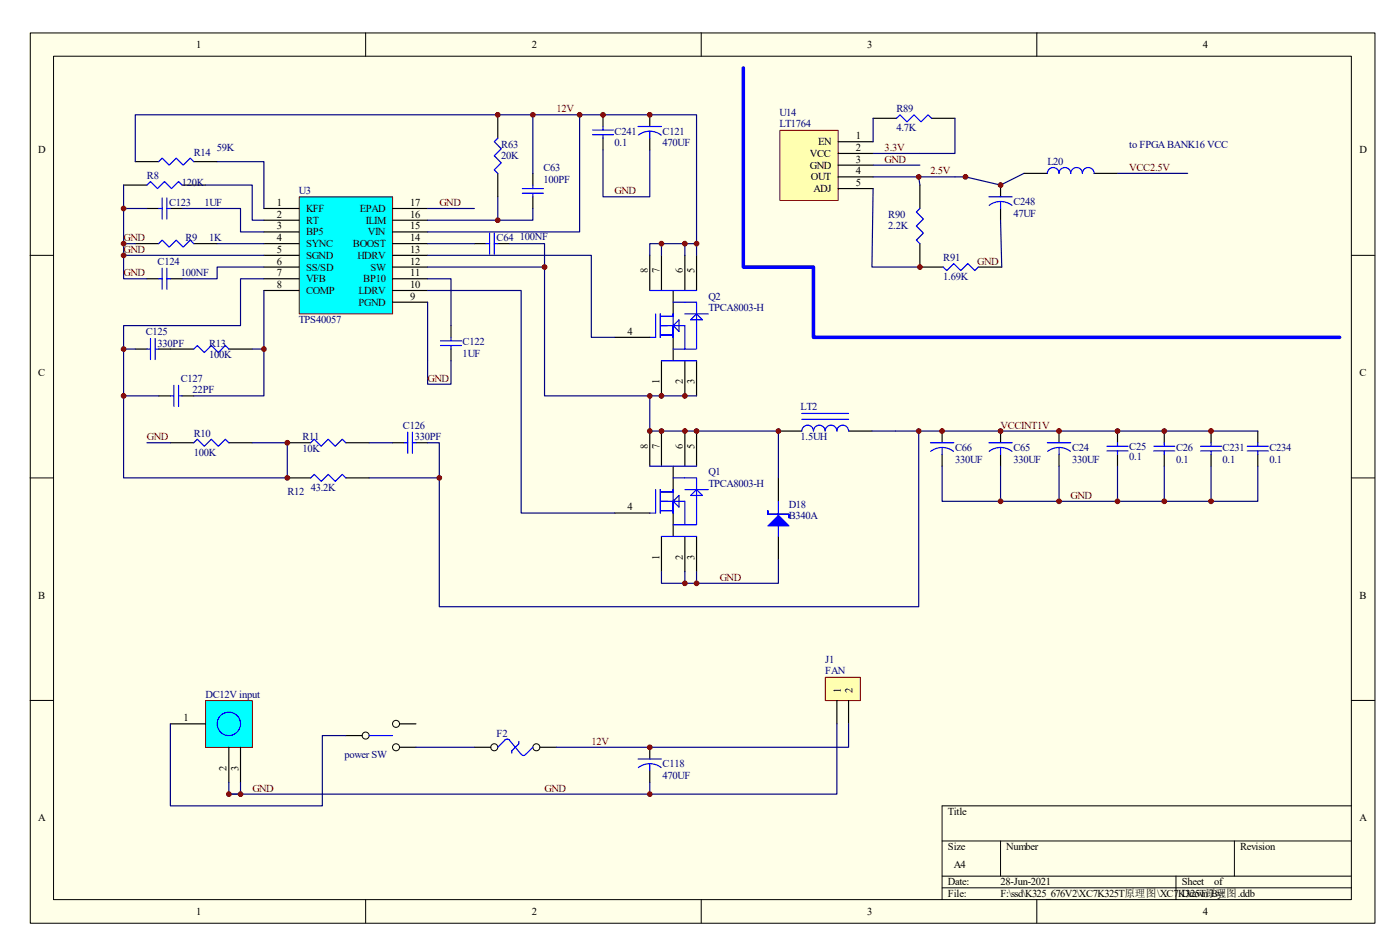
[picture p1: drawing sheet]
<svg xmlns="http://www.w3.org/2000/svg" width="166mm" height="112mm" viewBox="0 0 166 112" stroke-linecap="round" stroke-linejoin="round" font-family="sans-serif">
<path d="M3.5 3.9h159.3v105.3h-159.3z" fill-rule="evenodd" fill="#ffffe8"/>
<g fill="none" stroke="#000" stroke-width=".12">
<path d="M3.6 3.9h159.2v105.3h-159.2zM6.3 6.6h153.7v99.8h-153.7zM43.3 3.9v2.7M83 3.9v2.7M122.7 3.9v2.7M3.6 30.2h2.7M160 30.2h2.7M3.6 56.5h2.7M160 56.5h2.7M3.6 82.8h2.7M111.5 99.5h48.5M118.4 99.5v4.1"/>
<path d="M146.1 99.5v4.1M160 82.8h2.7M160 95.3h-48.5v11.1M43.3 106.4v2.7M83 106.4v2.7M111.5 103.6h48.5M111.5 105h48.5M122.7 106.4v2.7M139.2 103.6v2.8"/>
</g>
<path d="M35.4 23.3h11.1v13.8h-11.1z" fill-rule="evenodd" fill="#0ff"/>
<path d="M35.4 23.3h11.1v13.8h-11.1z" fill="none" stroke="#800000" stroke-width=".12"/>
<g fill="none" stroke="#000" stroke-width=".14">
<path d="M16 19.1h2.8M22.9 19.1h2.8M58.9 13.6v2.7M71.4 13.6v1.4M71.4 16.3v1.4M76.9 13.6v1.4M76.9 16.3v1.4M14.6 21.9h2.8M16 28.8h2.8M17.4 24.7h1.4M17.4 33h1.4M20.2 24.7h1.4"/>
<path d="M20.2 33h1.4M21.6 21.9h2.7M22.9 28.8h2.8M31.2 24.7h4.2M31.2 26h4.2M31.2 27.4h4.2M31.2 28.8h4.2M31.2 30.2h4.2M31.2 31.6h4.2M31.2 33h4.2M31.2 34.4h4.2M46.5 24.7h4.1"/>
<path d="M46.5 26h4.1M46.5 27.4h4.1M46.5 28.8h4.1M46.5 30.2h4.1M46.5 31.6h4.1M46.5 33h4.1M46.5 34.4h4.1M46.5 35.7h4.1M53.4 38.5v1.4M56.2 28.8h1.3M58.9 28.8h1.4M58.9 20.5v2.8"/>
<path d="M63.1 20.5v1.4M63.1 23.3v1.4M72.8 39.9h4.1M76.9 30.2v4.2M78.3 30.2v4.2M79.7 34.4v2.7M79.7 39.9v2.8M81.1 30.2v4.2M82.5 30.2v4.2M16 41.3h1.4M18.8 41.3h4.1M18.8 46.8h1.4"/>
<path d="M20.2 52.4h2.7M21.6 46.8h1.3M27.1 41.3h2.8M27.1 52.4h2.8M34 52.4h2.8M34 56.5h2.8M40.9 52.4h2.8M40.9 56.5h2.8M46.5 52.4h1.3M49.2 52.4h1.4M53.4 41.3v1.4M76.9 51v4.1"/>
<path d="M78.3 42.7v4.1M78.3 51v4.1M79.7 55.1v2.8M81.1 42.7v4.1M81.1 51v4.1M82.5 42.7v4.1M82.5 51v4.1M92.1 56.5v2.8M72.8 60.7h4.1M78.3 63.4v4.2M79.7 60.7v2.7M81.1 63.4v4.2"/>
<path d="M82.5 63.4v4.2M92.1 63.4v2.8"/>
</g>
<g fill="none" stroke="#00f" stroke-width=".14">
<path d="M18.8 19.1l.4-.4 .8 .8 .9-.8 .8 .8 .8-.8 .4 .4M58.9 16.3l-.4 .5 .8 .8-.8 .8 .8 .9-.8 .8 .4 .4M70.1 15.9h2.5M70.1 15.4h2.5M71.4 15v.4M71.4 15.9v.4M75.5 15h2.8M76.9 15.5a2.2 2.2 0 0 1 1.4 .5M76.9 15.5a2.2 2.2 0 0 0-1.3 .5M76.9 15.5v.8M17.4 21.9l.4-.4 .8 .8 .9-.8 .8 .8 .8-.8 .5 .4M18.8 28.8l.4-.4 .8 .8 .9-.8 .8 .8 .8-.8 .4 .4"/>
<path d="M18.8 24.7h.4M18.8 33h.4M19.2 23.4v2.5M19.2 31.7v2.5M19.8 24.7h.4M19.8 23.4v2.5M19.8 31.7v2.5M19.8 33h.4M53.4 39.9v.4M57.5 28.8h.5M58 27.6v2.5M58.5 28.8h.4"/>
<path d="M58.5 27.6v2.5M61.8 22.9h2.5M61.8 22.3h2.5M63.1 21.9v.4M63.1 22.9v.4M76.9 34.4h5.6M77.6 37.1v2.8h-.7M78.2 37.1v2.8M78.2 37.4h1.5M78.2 39.6h1.5M78.2 38.5h2.9v2.8M79.7 35.7h2.8v1.4"/>
<path d="M79.7 37.1v2.8M80.4 37.8v1.4l-.7-.7zM81.1 37.1h2.7M81.8 37.8l.7-.7 .6 .7zM82.5 37.1v4.2h-1.4M17.4 41.3h.4M17.8 40v2.5M18.4 41.3h.4M18.4 40v2.5M20.2 46.8h.4M20.6 45.6v2.5M21.1 46.8h.5"/>
<path d="M21.1 45.6v2.5M22.9 41.3l.5-.4 .8 .8 .8-.8 .8 .8 .9-.8 .4 .4M22.9 52.4l.5-.5 .8 .9 .8-.9 .8 .9 .9-.9 .4 .5M36.8 52.4l.4-.5 .8 .9 .9-.9 .8 .9 .8-.9 .4 .5M36.8 56.5l.4-.4 .8 .8 .9-.8 .8 .8 .8-.8 .4 .4M47.8 52.4h.5M48.3 51.1v2.5M48.8 52.4h.4M48.8 51.1v2.5M52.1 40.9h2.5M52.1 40.3h2.5M53.4 40.9v.4"/>
<path d="M76.9 55.1h5.6M77.6 57.9v2.8h-.7M78.2 57.9v2.8M78.2 59.3h2.9v2.8M78.2 58.2h1.5M78.3 42.7h4.2M79.7 56.5h2.8v1.4M79.7 41.3h1.4M79.7 57.9v2.8M80.4 58.6v1.4l-.7-.7zM81.1 57.9h2.7M82.5 57.9v4.2h-1.4"/>
<path d="M82.5 57.9l.6 .7h-1.3zM92.1 59.3v4.1M78.2 60.4h1.5M78.3 63.4h4.2M79.7 62.1h1.4"/>
</g>
<g fill="none" stroke="#000080" stroke-width=".14">
<path d="M25.7 19.1h5.5v5.6M58.9 13.6h18M63.1 13.6v6.9M68.6 13.6v13.8h-18M71.4 17.7v5.6h5.5v-5.6M14.6 21.9v8.3h16.6M14.6 30.2v2.8h2.8M14.6 28.8h1.4M14.6 24.7h2.8M21.6 24.7h6.9v2.7h2.7M24.3 21.9h5.6v4.1h1.3M25.7 28.8h5.5"/>
<path d="M31.2 31.6h-5.5v1.4h-4.1M31.2 34.4v6.9h-1.3M31.2 33h-2.7v5.5h-13.9v2.8M50.6 33h2.8v5.5M50.6 35.7v9.7h2.8v-2.7M50.6 34.4h11.1v26.3h11.1M50.6 31.6h13.9v15.2h12.4M50.6 30.2h19.4v9.7h2.8M50.6 28.8h5.6M50.6 24.7h5.6M58.9 23.3v2.7h-8.3M60.3 28.8h4.2v2.8"/>
<path d="M63.1 24.7v1.3h-4.2M14.6 46.8v9.7h19.4v-4.1h-4.1M16 41.3h-1.4v5.5h4.2M17.4 52.4h2.8M31.2 41.3v5.5h-8.3M43.7 52.4h2.8M50.6 52.4h1.4v4.1h-8.3M82.5 46.8h-5.6v4.2h5.6"/>
</g>
<path d="M90.9 60.4v.4h2.5v.4v-.4h-2.5z" fill-rule="evenodd" fill="#00f"/>
<path d="M90.9 60.4v.4h2.5v.4v-.4h-2.5z" fill="none" stroke="#00f" stroke-width=".14"/>
<path d="M90.9 62.2l1.2-1.3 1.3 1.3z" fill="#00f"/>
<g fill="none" stroke="#00f" stroke-width=".14">
<path d="M94.9 51a.69 .69 0 0 1 .7-.7 .69 .69 0 0 1 .7 .7 .69 .69 0 0 1 .7-.7 .69 .69 0 0 1 .7 .7 .69 .69 0 0 1 .7-.7 .69 .69 0 0 1 .7 .7 .69 .69 0 0 1 .7-.7 .69 .69 0 0 1 .7 .7M94.9 49.6h5.5M94.9 48.9h5.5M110.1 52.4h2.8M111.5 52.9a2.2 2.2 0 0 1 1.4 .5M111.5 52.9a2.2 2.2 0 0 0-1.3 .5M111.5 52.9v.8M117.1 52.4h2.7M118.4 52.9a2.2 2.2 0 0 1 1.4 .5M118.4 52.9a2.2 2.2 0 0 0-1.3 .5M118.4 52.9v.8M124 52.4h2.7"/>
<path d="M125.4 52.9a2.2 2.2 0 0 1 1.3 .5M125.4 52.9a2.2 2.2 0 0 0-1.4 .5M125.4 52.9v.8M131 53.3h2.5M131 52.8h2.5M132.3 52.4v.4M132.3 53.3v.4M136.6 53.3h2.5M136.6 52.8h2.5M137.8 52.4v.4M137.8 53.3v.4M142.1 53.3h2.5"/>
<path d="M142.1 52.8h2.5M143.4 52.4v.4M143.4 53.3v.4M147.6 53.3h2.5M147.6 52.8h2.5M148.9 52.4v.4M148.9 53.3v.4M90.9 62.2l1.2-1.3 1.3 1.3z"/>
</g>
<g fill="none" stroke="#000080" stroke-width=".14">
<path d="M58.9 13.6h-42.9v5.5M76.9 13.6h5.6v15.2M76.9 30.2v-1.4h5.6v1.4M78.3 28.8v1.4M81.1 28.8v1.4M82.5 51h9.6v5.5M103.2 51h5.5v20.7h-56.7v-15.2M108.7 51h40.2M111.5 55.1v4.2h37.4v-4.2M118.4 55.1v4.2M125.4 55.1v4.2M132.3 55.1v4.2"/>
<path d="M137.8 55.1v4.2M143.4 55.1v4.2M81.1 67.6v1.4M82.5 67.6v1.4M92.1 66.2v2.8h-13.8v-1.4"/>
</g>
<g fill="none" stroke="#000" stroke-width=".14">
<path d="M92.1 51h2.8M100.4 51h2.8M111.5 51v1.4M111.5 53.7v1.4M118.4 51v1.4M118.4 53.7v1.4M125.4 51v1.4M125.4 53.7v1.4M132.3 51v1.4M132.3 53.7v1.4M137.8 51v1.4M137.8 53.7v1.4"/>
<path d="M143.4 51v1.4M143.4 53.7v1.4M148.9 51v1.4M148.9 53.7v1.4"/>
</g>
<circle cx="14.6" cy="28.8" r=".28" fill="#800000"/>
<circle cx="14.6" cy="28.8" r=".28" fill="none" stroke="#800000" stroke-width=".12"/>
<circle cx="14.6" cy="30.2" r=".28" fill="#800000"/>
<circle cx="14.6" cy="30.2" r=".28" fill="none" stroke="#800000" stroke-width=".12"/>
<circle cx="14.6" cy="24.7" r=".28" fill="#800000"/>
<circle cx="14.6" cy="24.7" r=".28" fill="none" stroke="#800000" stroke-width=".12"/>
<circle cx="31.2" cy="41.3" r=".28" fill="#800000"/>
<circle cx="31.2" cy="41.3" r=".28" fill="none" stroke="#800000" stroke-width=".12"/>
<circle cx="14.6" cy="41.3" r=".28" fill="#800000"/>
<circle cx="14.6" cy="41.3" r=".28" fill="none" stroke="#800000" stroke-width=".12"/>
<circle cx="14.6" cy="46.8" r=".28" fill="#800000"/>
<circle cx="14.6" cy="46.8" r=".28" fill="none" stroke="#800000" stroke-width=".12"/>
<circle cx="34" cy="52.4" r=".28" fill="#800000"/>
<circle cx="34" cy="52.4" r=".28" fill="none" stroke="#800000" stroke-width=".12"/>
<circle cx="34" cy="56.5" r=".28" fill="#800000"/>
<circle cx="34" cy="56.5" r=".28" fill="none" stroke="#800000" stroke-width=".12"/>
<circle cx="52" cy="56.5" r=".28" fill="#800000"/>
<circle cx="52" cy="56.5" r=".28" fill="none" stroke="#800000" stroke-width=".12"/>
<circle cx="58.9" cy="26" r=".28" fill="#800000"/>
<circle cx="58.9" cy="26" r=".28" fill="none" stroke="#800000" stroke-width=".12"/>
<circle cx="58.9" cy="13.6" r=".28" fill="#800000"/>
<circle cx="58.9" cy="13.6" r=".28" fill="none" stroke="#800000" stroke-width=".12"/>
<circle cx="63.1" cy="13.6" r=".28" fill="#800000"/>
<circle cx="63.1" cy="13.6" r=".28" fill="none" stroke="#800000" stroke-width=".12"/>
<circle cx="68.6" cy="13.6" r=".28" fill="#800000"/>
<circle cx="68.6" cy="13.6" r=".28" fill="none" stroke="#800000" stroke-width=".12"/>
<circle cx="71.4" cy="13.6" r=".28" fill="#800000"/>
<circle cx="71.4" cy="13.6" r=".28" fill="none" stroke="#800000" stroke-width=".12"/>
<circle cx="76.9" cy="13.6" r=".28" fill="#800000"/>
<circle cx="76.9" cy="13.6" r=".28" fill="none" stroke="#800000" stroke-width=".12"/>
<circle cx="78.3" cy="28.8" r=".28" fill="#800000"/>
<circle cx="78.3" cy="28.8" r=".28" fill="none" stroke="#800000" stroke-width=".12"/>
<circle cx="81.1" cy="28.8" r=".28" fill="#800000"/>
<circle cx="81.1" cy="28.8" r=".28" fill="none" stroke="#800000" stroke-width=".12"/>
<circle cx="82.5" cy="28.8" r=".28" fill="#800000"/>
<circle cx="82.5" cy="28.8" r=".28" fill="none" stroke="#800000" stroke-width=".12"/>
<circle cx="81.1" cy="46.8" r=".28" fill="#800000"/>
<circle cx="81.1" cy="46.8" r=".28" fill="none" stroke="#800000" stroke-width=".12"/>
<circle cx="78.3" cy="46.8" r=".28" fill="#800000"/>
<circle cx="78.3" cy="46.8" r=".28" fill="none" stroke="#800000" stroke-width=".12"/>
<circle cx="76.9" cy="51" r=".28" fill="#800000"/>
<circle cx="76.9" cy="51" r=".28" fill="none" stroke="#800000" stroke-width=".12"/>
<circle cx="78.3" cy="51" r=".28" fill="#800000"/>
<circle cx="78.3" cy="51" r=".28" fill="none" stroke="#800000" stroke-width=".12"/>
<circle cx="81.1" cy="51" r=".28" fill="#800000"/>
<circle cx="81.1" cy="51" r=".28" fill="none" stroke="#800000" stroke-width=".12"/>
<circle cx="82.5" cy="51" r=".28" fill="#800000"/>
<circle cx="82.5" cy="51" r=".28" fill="none" stroke="#800000" stroke-width=".12"/>
<circle cx="76.9" cy="46.8" r=".28" fill="#800000"/>
<circle cx="76.9" cy="46.8" r=".28" fill="none" stroke="#800000" stroke-width=".12"/>
<circle cx="64.5" cy="31.6" r=".28" fill="#800000"/>
<circle cx="64.5" cy="31.6" r=".28" fill="none" stroke="#800000" stroke-width=".12"/>
<circle cx="81.1" cy="69" r=".28" fill="#800000"/>
<circle cx="81.1" cy="69" r=".28" fill="none" stroke="#800000" stroke-width=".12"/>
<circle cx="82.5" cy="69" r=".28" fill="#800000"/>
<circle cx="82.5" cy="69" r=".28" fill="none" stroke="#800000" stroke-width=".12"/>
<circle cx="92.1" cy="51" r=".28" fill="#800000"/>
<circle cx="92.1" cy="51" r=".28" fill="none" stroke="#800000" stroke-width=".12"/>
<circle cx="108.8" cy="51" r=".28" fill="#800000"/>
<circle cx="108.8" cy="51" r=".28" fill="none" stroke="#800000" stroke-width=".12"/>
<circle cx="132.3" cy="51" r=".28" fill="#800000"/>
<circle cx="132.3" cy="51" r=".28" fill="none" stroke="#800000" stroke-width=".12"/>
<circle cx="137.8" cy="51" r=".28" fill="#800000"/>
<circle cx="137.8" cy="51" r=".28" fill="none" stroke="#800000" stroke-width=".12"/>
<circle cx="143.4" cy="51" r=".28" fill="#800000"/>
<circle cx="143.4" cy="51" r=".28" fill="none" stroke="#800000" stroke-width=".12"/>
<circle cx="111.5" cy="51" r=".28" fill="#800000"/>
<circle cx="111.5" cy="51" r=".28" fill="none" stroke="#800000" stroke-width=".12"/>
<circle cx="125.4" cy="51" r=".28" fill="#800000"/>
<circle cx="125.4" cy="51" r=".28" fill="none" stroke="#800000" stroke-width=".12"/>
<circle cx="118.4" cy="51" r=".28" fill="#800000"/>
<circle cx="118.4" cy="51" r=".28" fill="none" stroke="#800000" stroke-width=".12"/>
<circle cx="118.4" cy="59.3" r=".28" fill="#800000"/>
<circle cx="118.4" cy="59.3" r=".28" fill="none" stroke="#800000" stroke-width=".12"/>
<circle cx="125.4" cy="59.3" r=".28" fill="#800000"/>
<circle cx="125.4" cy="59.3" r=".28" fill="none" stroke="#800000" stroke-width=".12"/>
<circle cx="132.3" cy="59.3" r=".28" fill="#800000"/>
<circle cx="132.3" cy="59.3" r=".28" fill="none" stroke="#800000" stroke-width=".12"/>
<circle cx="137.8" cy="59.3" r=".28" fill="#800000"/>
<circle cx="137.8" cy="59.3" r=".28" fill="none" stroke="#800000" stroke-width=".12"/>
<circle cx="143.4" cy="59.3" r=".28" fill="#800000"/>
<circle cx="143.4" cy="59.3" r=".28" fill="none" stroke="#800000" stroke-width=".12"/>
<g fill="none" stroke="#000" stroke-width=".12">
<circle cx="43.3" cy="87" r=".42"/>
<circle cx="46.9" cy="85.6" r=".42"/>
<circle cx="46.9" cy="88.4" r=".42"/>
<circle cx="58.5" cy="88.4" r=".42"/>
<circle cx="63.5" cy="88.4" r=".42"/>
</g>
<path d="M40.9 87h2M47.3 88.4h1.9M47.3 85.6h1.9M56.2 88.4h1.9M63.9 88.4h1.9" fill="none" stroke="#000" stroke-width=".14"/>
<path d="M43.7 87h2.8M59.7 87.5a.42 .42 0 0 1 .6 0M59.8 87.5l-.9 .9M60.3 87.5l1.4 1.7M61.4 87.7v.3l-.8 .8v.3M61.7 89.2a.28 .28 0 0 0 .3 .1 .28 .28 0 0 0 .2-.1M63.1 88.4l-.9 .8" fill="none" stroke="#00f" stroke-width=".14"/>
<path d="M24.3 82.8h5.6v5.6h-5.6z" fill-rule="evenodd" fill="#0ff"/>
<path d="M24.3 82.8h5.6v5.6h-5.6z" fill="none" stroke="#800000" stroke-width=".12"/>
<g fill="none" stroke="#00f" stroke-width=".14">
<path d="M75.5 89.8h2.8M76.9 90.3a2.2 2.2 0 0 1 1.4 .5M76.9 90.3a2.2 2.2 0 0 0-1.3 .5M76.9 90.3v.8"/>
<circle cx="27.1" cy="85.6" r="1.38"/>
</g>
<path d="M20.2 85.6h4.1M27.1 88.4v4.1M28.5 88.4v4.1M76.9 88.4v1.4M76.9 91.1v1.4" fill="none" stroke="#000" stroke-width=".14"/>
<path d="M20.2 85.6v9.7h18v-8.3h2.7M27.1 92.5v1.4h1.4v-1.4M49.2 88.4h7M65.8 88.4h11.1M76.9 92.5v1.4h-49.8" fill="none" stroke="#000080" stroke-width=".14"/>
<circle cx="27.1" cy="93.9" r=".28" fill="#800000"/>
<circle cx="27.1" cy="93.9" r=".28" fill="none" stroke="#800000" stroke-width=".12"/>
<circle cx="28.5" cy="93.9" r=".28" fill="#800000"/>
<circle cx="28.5" cy="93.9" r=".28" fill="none" stroke="#800000" stroke-width=".12"/>
<path d="M92.3 15.4h6.9v8.3h-6.9z" fill-rule="evenodd" fill="#ffffb0"/>
<path d="M92.3 15.4h6.9v8.3h-6.9z" fill="none" stroke="#800000" stroke-width=".12"/>
<g fill="none" stroke="#000" stroke-width=".14">
<path d="M99.2 16.8h4.2M99.2 18.1h4.2M99.2 19.5h4.2M103.4 14h2.7M110.3 14h2.7M99.2 20.9h4.2M99.2 22.3h4.2M108.9 28.8v2.8h2.8M108.9 21.9v2.8M115.8 31.6h2.8M118.4 21.9v1.4M118.4 24.7v1.3"/>
<path d="M121.2 20.5h2.8M129.5 20.5h2.8"/>
</g>
<path d="M106.1 14l.4-.4 .9 .8 .8-.8 .8 .8 .9-.8 .4 .4M108.9 24.7l-.4 .4 .8 .8-.8 .8 .8 .9-.8 .8 .4 .4M111.7 31.6l.4 .4 .8-.8 .8 .8 .9-.8 .8 .8 .4-.4M117.1 23.3h2.7M118.4 23.8a2.2 2.2 0 0 1 1.4 .5M118.4 23.8a2.2 2.2 0 0 0-1.3 .5M118.4 23.8v.9M124 20.5a.69 .69 0 0 1 .7-.7 .69 .69 0 0 1 .7 .7 .69 .69 0 0 1 .7-.7 .69 .69 0 0 1 .6 .7 .69 .69 0 0 1 .7-.7 .69 .69 0 0 1 .7 .7 .69 .69 0 0 1 .7-.7 .69 .69 0 0 1 .7 .7" fill="none" stroke="#00f" stroke-width=".14"/>
<path d="M103.4 19.5h5.5M103.4 14v2.8M113 14v4.1h-9.6M103.4 22.3l-.2 9.3h5.7M103.4 20.9h11M108.7 20.9l.2 1M118.4 26l.2 5.6M121.2 20.5l-2.8 1.4-4.1-1" fill="none" stroke="#000080" stroke-width=".14"/>
<circle cx="108.9" cy="31.6" r=".28" fill="#800000"/>
<circle cx="108.9" cy="31.6" r=".28" fill="none" stroke="#800000" stroke-width=".12"/>
<circle cx="118.4" cy="21.9" r=".28" fill="#800000"/>
<circle cx="118.4" cy="21.9" r=".28" fill="none" stroke="#800000" stroke-width=".12"/>
<circle cx="108.8" cy="20.9" r=".28" fill="#800000"/>
<circle cx="108.8" cy="20.9" r=".28" fill="none" stroke="#800000" stroke-width=".12"/>
<circle cx="114.3" cy="20.9" r=".28" fill="#800000"/>
<circle cx="114.3" cy="20.9" r=".28" fill="none" stroke="#800000" stroke-width=".12"/>
<path d="M132.3 20.5h8.3" fill="none" stroke="#000080" stroke-width=".14"/>
<path d="M88 8v23.6h8.3v8.3h62.3" fill="none" stroke="#00f" stroke-width=".42"/>
<path d="M97.7 80.1h4.1v2.7h-4.1z" fill-rule="evenodd" fill="#ffffb0"/>
<path d="M97.7 80.1h4.1v2.7h-4.1z" fill="none" stroke="#800000" stroke-width=".12"/>
<path d="M99.1 82.8v2.8M100.4 82.8v2.8" fill="none" stroke="#000" stroke-width=".14"/>
<path d="M99.1 85.6v8.3h-22.2" fill="none" stroke="#000080" stroke-width=".14"/>
<circle cx="76.9" cy="93.9" r=".28" fill="#800000"/>
<circle cx="76.9" cy="93.9" r=".28" fill="none" stroke="#800000" stroke-width=".12"/>
<path d="M100.4 85.6v2.8h-23.5" fill="none" stroke="#000080" stroke-width=".14"/>
<circle cx="76.9" cy="88.4" r=".28" fill="#800000"/>
<circle cx="76.9" cy="88.4" r=".28" fill="none" stroke="#800000" stroke-width=".12"/>
<g font-size="1.3">
<text x="23.2" y="5.7">1</text>
<text x="62.9" y="5.7">2</text>
<text x="102.6" y="5.7">3</text>
<text x="142.4" y="5.7">4</text>
<text x="96.8" y="17.2">EN</text>
<text x="101.3" y="16.5">1</text>
<text x="101.3" y="17.9">2</text>
<text x="4.5" y="18.1">D</text>
<text x="95.9" y="18.5">VCC</text>
<text x="95.9" y="19.9">GND</text>
<text x="96" y="21.3">OUT</text>
<text x="96.3" y="22.7">ADJ</text>
<text x="101.3" y="19.3">3</text>
<text x="101.3" y="20.6">4</text>
<text x="101.3" y="22">5</text>
<text x="160.9" y="18.1">D</text>
<text x="32.8" y="24.4">1</text>
<text x="32.8" y="25.7">2</text>
<text x="32.8" y="27.1">3</text>
<text x="32.8" y="28.5">4</text>
<text x="32.8" y="29.9">5</text>
<text x="36.2" y="25.1">KFF</text>
<text x="36.2" y="26.5">RT</text>
<text x="36.2" y="27.8">BP5</text>
<text x="36.2" y="29.2">SYNC</text>
<text x="41.8" y="29.2">BOOST</text>
<text x="42.6" y="25.1">EPAD</text>
<text x="43.3" y="26.5">ILIM</text>
<text x="43.5" y="27.8">VIN</text>
<text x="48.5" y="29.9">13</text>
<text x="48.5" y="28.5">14</text>
<text x="48.5" y="27.1">15</text>
<text x="48.5" y="25.7">16</text>
<text x="48.5" y="24.4">17</text>
<text x="32.8" y="31.3">6</text>
<text x="32.8" y="32.7">7</text>
<text x="32.8" y="34.1">8</text>
<text x="36.2" y="30.6">SGND</text>
<text x="36.2" y="32">SS/SD</text>
<text x="36.2" y="33.4">VFB</text>
<text x="36.2" y="34.8">COMP</text>
<text x="42.3" y="30.6">HDRV</text>
<text x="42.4" y="34.8">LDRV</text>
<text x="43" y="33.4">BP10</text>
<text x="43.8" y="32">SW</text>
<text x="48.5" y="35.4">9</text>
<text x="48.5" y="34.1">10</text>
<text x="48.5" y="32.7">11</text>
<text x="48.5" y="31.3">12</text>
<text x="76.7" y="32.3" transform="rotate(-90 76.7 32.3)">8</text>
<text x="78.1" y="32.3" transform="rotate(-90 78.1 32.3)">7</text>
<text x="80.8" y="32.3" transform="rotate(-90 80.8 32.3)">6</text>
<text x="82.2" y="32.3" transform="rotate(-90 82.2 32.3)">5</text>
<text x="42.4" y="36.2">PGND</text>
<text x="74.3" y="39.6">4</text>
<text x="4.5" y="44.5">C</text>
<text x="78.1" y="45.4" transform="rotate(-90 78.1 45.4)">1</text>
<text x="80.8" y="45.4" transform="rotate(-90 80.8 45.4)">2</text>
<text x="82.2" y="45.4" transform="rotate(-90 82.2 45.4)">3</text>
<text x="160.9" y="44.5">C</text>
<text x="76.7" y="53" transform="rotate(-90 76.7 53)">8</text>
<text x="78.1" y="53" transform="rotate(-90 78.1 53)">7</text>
<text x="80.8" y="53" transform="rotate(-90 80.8 53)">6</text>
<text x="82.2" y="53" transform="rotate(-90 82.2 53)">5</text>
<text x="74.3" y="60.4">4</text>
<text x="4.5" y="70.8">B</text>
<text x="78.1" y="66.2" transform="rotate(-90 78.1 66.2)">1</text>
<text x="80.8" y="66.2" transform="rotate(-90 80.8 66.2)">2</text>
<text x="82.2" y="66.2" transform="rotate(-90 82.2 66.2)">3</text>
<text x="160.9" y="70.8">B</text>
<text x="99.5" y="82" transform="rotate(-90 99.5 82)">1</text>
<text x="100.9" y="82" transform="rotate(-90 100.9 82)">2</text>
<text x="21.7" y="85.3">1</text>
<text x="26.8" y="91.1" transform="rotate(-90 26.8 91.1)">2</text>
<text x="28.2" y="91.1" transform="rotate(-90 28.2 91.1)">3</text>
<text x="4.5" y="97.1">A</text>
<text x="112.2" y="96.4">Title</text>
<text x="112.2" y="100.5">Size</text>
<text x="119.1" y="100.5">Number</text>
<text x="146.8" y="100.5">Revision</text>
<text x="160.9" y="97.1">A</text>
<text x="112.2" y="104.7">Date:</text>
<text x="112.2" y="106.1">File:</text>
<text x="112.9" y="102.6">A4</text>
<text x="118.4" y="104.7">28-Jun-2021</text>
<text x="118.4" y="106.1">F:\ssd\K325_676V2\XC7K325T原理图\XC7</text>
<text x="139.5" y="106.1">KD3r2a5wn By:</text>
<text x="139.9" y="104.7">Sheet</text>
<text x="142" y="106.1">T原理图.ddb</text>
<text x="143.7" y="104.7">of</text>
<text x="23.2" y="108.2">1</text>
<text x="62.9" y="108.2">2</text>
<text x="102.6" y="108.2">3</text>
<text x="142.4" y="108.2">4</text>
</g>
<g font-size="1.3" fill="#000080">
<text x="25.7" y="17.9">59K</text>
<text x="59.3" y="17.4">R63</text>
<text x="72.8" y="15.9">C241</text>
<text x="72.8" y="17.3">0.1</text>
<text x="78.4" y="15.9">C121</text>
<text x="78.4" y="17.3">470UF</text>
<text x="92.3" y="15.1">LT1764</text>
<text x="92.3" y="13.7">U14</text>
<text x="106.1" y="13.3">R89</text>
<text x="106.1" y="15.5">4.7K</text>
<text x="133.7" y="17.4">to FPGABANK16 VCC</text>
<text x="17.4" y="21.2">R8</text>
<text x="21.5" y="22">120K</text>
<text x="22.9" y="18.4">R14</text>
<text x="35.4" y="23">U3</text>
<text x="59.3" y="18.8">20K</text>
<text x="64.3" y="20.2">C63</text>
<text x="64.3" y="21.6">100PF</text>
<text x="124" y="19.5">L20</text>
<text x="20" y="24.4">C123</text>
<text x="22" y="28.5">R9</text>
<text x="24.2" y="24.4">1UF</text>
<text x="24.8" y="28.5">1K</text>
<text x="58.8" y="28.5">C64</text>
<text x="61.5" y="28.4">100NF</text>
<text x="105.1" y="25.7">R90</text>
<text x="105.1" y="27.1">2.2K</text>
<text x="120" y="24.2">C248</text>
<text x="120" y="25.6">47UF</text>
<text x="18.7" y="31.3">C124</text>
<text x="21.4" y="32.7">100NF</text>
<text x="83.9" y="35.4">Q2</text>
<text x="111.7" y="30.9">R91</text>
<text x="111.7" y="33.1">1.69K</text>
<text x="17.3" y="39.6">C125</text>
<text x="18.7" y="41">330PF</text>
<text x="24.8" y="41">R13</text>
<text x="35.4" y="38.2">TPS40057</text>
<text x="54.8" y="40.9">C122</text>
<text x="83.9" y="36.8">TPCA8003-H</text>
<text x="21.4" y="45.1">C127</text>
<text x="22.8" y="46.5">22PF</text>
<text x="24.8" y="42.4">100K</text>
<text x="54.8" y="42.3">1UF</text>
<text x="22.9" y="51.6">R10</text>
<text x="22.9" y="53.9">100K</text>
<text x="35.8" y="52.1">R11</text>
<text x="35.8" y="53.5">10K</text>
<text x="47.7" y="50.7">C126</text>
<text x="49.1" y="52.1">330PF</text>
<text x="94.8" y="48.5">LT2</text>
<text x="94.8" y="52.1">1.5UH</text>
<text x="113.1" y="53.3">C66</text>
<text x="120" y="53.3">C65</text>
<text x="126.9" y="53.3">C24</text>
<text x="133.7" y="53.2">C25</text>
<text x="139.2" y="53.3">C26</text>
<text x="144.7" y="53.3">C231</text>
<text x="150.3" y="53.3">C234</text>
<text x="34" y="58.6">R12</text>
<text x="36.8" y="58">43.2K</text>
<text x="83.9" y="56.2">Q1</text>
<text x="83.9" y="57.6">TPCA8003-H</text>
<text x="113.1" y="54.7">330UF</text>
<text x="120" y="54.7">330UF</text>
<text x="126.9" y="54.7">330UF</text>
<text x="133.7" y="54.4">0.1</text>
<text x="139.2" y="54.7">0.1</text>
<text x="144.7" y="54.7">0.1</text>
<text x="150.3" y="54.7">0.1</text>
<text x="93.4" y="60.1">D18</text>
<text x="93.4" y="61.3">B340A</text>
<text x="24.3" y="82.6">DC12V input</text>
<text x="97.7" y="78.4">J1</text>
<text x="97.7" y="79.8">FAN</text>
<text x="40.8" y="89.6">power SW</text>
<text x="58.8" y="87.1">F2</text>
<text x="78.4" y="90.7">C118</text>
<text x="78.4" y="92.1">470UF</text>
</g>
<g font-size="1.3" fill="#800000">
<text x="65.9" y="13.3">12V</text>
<text x="104.7" y="17.9">3.3V</text>
<text x="72.8" y="23">GND</text>
<text x="104.7" y="19.3">GND</text>
<text x="110.1" y="20.6">2.5V</text>
<text x="133.7" y="20.2">VCC2.5V</text>
<text x="14.6" y="29.9">GND</text>
<text x="14.6" y="28.5">GND</text>
<text x="52" y="24.4">GND</text>
<text x="14.6" y="32.7">GND</text>
<text x="115.7" y="31.3">GND</text>
<text x="50.6" y="45.1">GND</text>
<text x="17.4" y="52.1">GND</text>
<text x="118.4" y="50.7">VCCINT1V</text>
<text x="126.7" y="59">GND</text>
<text x="85.2" y="68.7">GND</text>
<text x="70" y="88.1">12V</text>
<text x="29.9" y="93.6">GND</text>
<text x="64.5" y="93.6">GND</text>
</g>
</svg>
